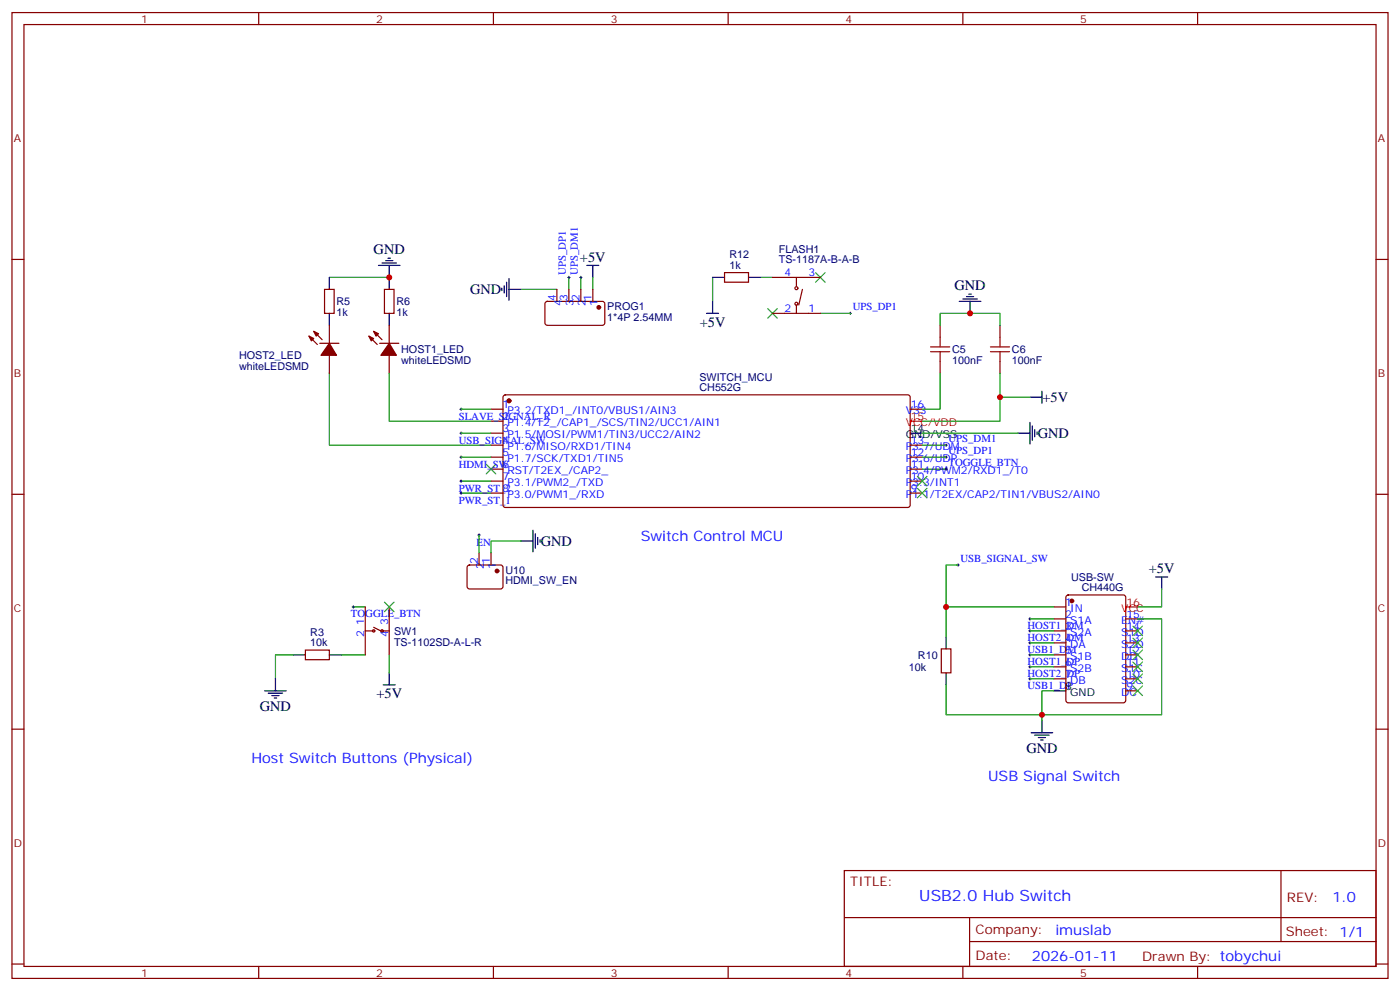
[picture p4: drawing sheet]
<svg xmlns="http://www.w3.org/2000/svg" width="412mm" height="292mm" viewBox="0 0 412 292" stroke-linecap="round" stroke-linejoin="round" font-family="sans-serif">
<g fill="none" stroke="#870000" stroke-width=".35">
<path d="M3.5 3.7h405.4v284.3h-405.4zM7.1 7.2h398.2v277.3h-398.2zM76.2 3.7v3.5M145.3 3.7v3.5M214.5 3.7v3.5M283.6 3.7v3.5M352.8 3.7v3.5M3.5 76.4h3.6M405.3 76.4h3.6M91 99l2.5 2.4M92.4 97.5l2.5 2.5M95.6 85.2h2.8v7.1h-2.8z"/>
<path d="M97 95.8v5.3M108.7 99l2.4 2.4M110.1 97.5l2.4 2.5M113.2 85.2h2.9v7.1h-2.9zM114.7 95.8v5.3M160.7 88.9l.5-.2 16.5 .1 .5 .6-.1 5.9-.7 .5-16.5-.1-.4-.6v-5.7zM164 85.2v3.5M167.6 85.2v3.5M171.1 85.2v3.5M174.6 85.2v3.5M213.4 80.3h7.1v2.8h-7.1zM227.5 81.7h14.2"/>
<path d="M227.5 92.3h14.2M234.6 81.7v2.4M234.6 89.8v2.5M236.4 85.2l-1.1 4.6M276.9 95.8v3.5M294.6 95.8v3.5M94.2 101.1h5.6M97 104.6v5.3M111.8 101.1h5.7M114.7 104.6v5.3M148.4 116.4l.5-.2 118.8 .1 .4 .6-.1 32.1-.6 .4-118.8-.1-.4-.6v-31.8zM276.9 106.4v3.5"/>
<path d="M294.6 106.4v3.5M144.6 120.5h3.6M144.6 124h3.6M144.6 127.5h3.6M144.6 131.1h3.6M144.6 134.6h3.6M144.6 138.1h3.6M268.1 120.5h3.5M268.1 131.1h3.5M268.1 134.6h3.5M268.1 138.1h3.5M3.5 145.5h3.6"/>
<path d="M144.6 141.6h3.6M144.6 145.2h3.6M268.1 141.6h3.5M268.1 145.2h3.5M405.3 145.5h3.6M107.6 178.7v14.1M114.7 178.7v14.1M137.8 166.5l.5-.2 9.4 .1 .5 .6-.1 6-.6 .4-9.5-.1-.4-.6v-5.7zM141.1 162.8v3.5M144.6 162.8v3.5M310.4 178.7h3.6M314.2 175.4l.5-.2h16.2l.7 .4v30.6l-.5 .6-16.4 .1-.7-.5v-30.5z"/>
<path d="M90 191.4h7v2.8h-7zM107.6 185.7h2.5M110.1 184.7l2.1 1h2.5M277.3 191h2.8v7.1h-2.8zM310.4 185.7h3.6M310.4 182.2h3.6M310.4 189.3h3.6M310.4 192.8h3.6M310.4 196.3h3.6M310.4 199.8h3.6M331.6 185.7h3.5M331.6 182.2h3.5"/>
<path d="M331.6 189.3h3.5M331.6 192.8h3.5M331.6 196.3h3.5M331.6 199.8h3.5M3.5 214.7h3.6M331.6 203.4h3.5M405.3 214.7h3.6M248.7 256.3h156.6v28.2h-156.6zM377.3 256.3v20.9M248.7 270.1h156.5M285.6 277.2h119.6M285.6 270.1v14.2"/>
<path d="M3.5 283.8h3.6M76.2 284.5v3.5M145.3 284.5v3.5M214.5 284.5v3.5M283.6 284.5v3.5M352.8 284.5v3.5M405.3 283.8h3.6"/>
<circle cx="234.6" cy="89.4" r=".44"/>
<circle cx="234.6" cy="84.8" r=".44"/>
<circle cx="110.1" cy="185.7" r=".35"/>
<circle cx="112.5" cy="185.7" r=".35"/>
</g>
<g fill="none" stroke="#008700" stroke-width=".35">
<path d="M97 81.7h17.7M153.5 85.2h10.5M167.6 81.7v3.5M171.1 81.7v3.5M174.6 81.7v3.5M209.9 81.7v7M224 81.7h3.5M241.7 92.3h8.8M276.9 95.8v-3.5h17.7v3.5M97 109.9v21.2h47.6M114.7 109.9v14.1h29.9M276.9 109.9v10.6h-5.3"/>
<path d="M294.6 109.9v14.1h-23M294.6 116.9h8.8M135.8 134.6h8.8M135.8 127.5h8.8M135.8 120.5h8.8M271.6 138.1h7.1M271.6 131.1h7.1M271.6 134.6h7.1M271.6 127.5h28.3M135.8 141.6h8.8M135.8 145.2h8.8M141.1 157.5v5.3"/>
<path d="M153.5 159.3h-8.9v3.5M104.1 178.7h3.5M282.2 166.3h-3.5v12.4M310.4 178.7h-31.7v8.8M342.2 173.4v5.3h-7.1M86.4 192.8h-5.3v7M100.5 192.8h7.1M114.7 192.8v5.3M303.4 192.8h7M303.4 182.2h7M303.4 189.3h7M303.4 199.8h7"/>
<path d="M303.4 185.7h7M303.4 196.3h7M335.1 182.2h7.1v28.2h-63.5v-8.8M310.4 203.4h-3.5v8.8"/>
</g>
<g fill="#870000" stroke="#870000" stroke-width=".35">
<path d="M92.4 97.5l1.4 .7-.7 .8z"/>
<path d="M91 99l1.4 .7-.7 .7z"/>
<path d="M97 101.1l2.1 3.5h-4.6z"/>
<path d="M110.1 97.5l1.4 .7-.7 .8z"/>
<path d="M108.7 99l1.4 .7-.7 .7z"/>
<path d="M114.7 101.1l2.1 3.5h-4.6z"/>
<circle cx="176.4" cy="90.5" r=".53"/>
<circle cx="149.9" cy="118" r=".53"/>
<circle cx="315.7" cy="176.9" r=".53"/>
<circle cx="146.4" cy="168.1" r=".53"/>
</g>
<g fill="none" stroke="#000" stroke-width=".35">
<path d="M111.5 78.1h6.3M112.5 77.4h4.3M113.6 76.7h2.1M114.3 76h.7M114.7 78.1v7.1M172.9 78.1h3.5M174.6 78.1v3.6M97 81.7v3.5M97 92.3v3.5M114.7 92.3v3.5M147.8 84.8v.7M148.5 84.1v2.2"/>
<path d="M149.2 83.1v4.2M149.9 85.2h3.6M149.9 82v6.4M208.1 92.3h3.6M209.9 81.7h3.5M209.9 88.7v3.6M220.5 81.7h3.5M282.6 88.7h6.3M283.6 88h4.3M284.7 87.3h2.1M285.4 86.6h.7M285.8 88.7v3.6"/>
<path d="M303.4 116.9h3.5M306.9 115.2v3.5M268.1 127.5h3.5M299.9 127.5h3.5M303.4 124.4v6.3M304.1 125.4v4.2M304.8 126.5v2.1M305.5 127.2v.7M153.5 159.3h3.5M157 156.1v6.4M157.7 157.2v4.2M158.4 158.2v2.1"/>
<path d="M159.1 158.9v.7M340.4 169.9h3.6M342.2 169.9v3.5M81.1 199.8v3.6M86.4 192.8h3.6M97 192.8h3.5M114.7 198.1v3.5M278.7 187.5v3.5M278.7 198.1v3.5M78 203.4h6.3M79 204.1h4.3M80.1 204.8h2.1"/>
<path d="M80.8 205.5h.7M112.9 201.6h3.5M303.7 215.7h6.4M304.8 216.4h4.2M305.9 217.1h2.1M306.6 217.8h.7M306.9 212.2v3.5M310.4 203.4h3.6"/>
</g>
<g fill="none" stroke="#000" stroke-width=".29">
<path d="M167.2 81.7h.7M167.6 81.3v.7M170.7 81.7h.7M171.1 81.3v.7M250.1 92.3h.7M250.5 91.9v.7M135.5 134.6h.7M135.5 127.5h.7M135.5 120.5h.7M135.8 120.1v.7M135.8 127.2v.7M135.8 134.2v.7"/>
<path d="M278.3 134.6h.7M278.3 131.1h.7M278.3 138.1h.7M278.7 130.7v.7M278.7 134.2v.7M278.7 137.8v.7M135.5 145.2h.7M135.5 141.6h.7M135.8 141.3v.7M135.8 144.8v.7M140.8 157.5h.7M141.1 157.2v.7"/>
<path d="M103.7 178.7h.7M104.1 178.3v.7M281.9 166.3h.7M282.2 166v.7M303 196.3h.7M303 192.8h.7M303 185.7h.7M303 182.2h.7M303 199.8h.7M303 189.3h.7M303.4 181.9v.7M303.4 185.4v.7"/>
<path d="M303.4 188.9v.7M303.4 192.4v.7M303.4 196v.7M303.4 199.5v.7"/>
</g>
<g fill="none" stroke="#3c3" stroke-width=".35">
<path d="M226.1 90.8l2.9 2.9M229 90.8l-2.9 2.9M240.2 80.3l2.9 2.8M243.1 80.3l-2.9 2.8M143.2 136.7l2.8 2.8M146 136.7l-2.8 2.8M270.2 143.8l2.8 2.8M270.2 140.2l2.8 2.9M273 143.8l-2.8 2.8M273 140.2l-2.8 2.9M113.2 177.3l2.9 2.8M116.1 177.3l-2.9 2.8"/>
<path d="M333.7 184.3l2.8 2.8M333.7 187.9l2.8 2.8M333.7 191.4l2.8 2.8M333.7 194.9l2.8 2.8M333.7 198.4l2.8 2.9M336.5 184.3l-2.8 2.8M336.5 187.9l-2.8 2.8M336.5 191.4l-2.8 2.8M336.5 194.9l-2.8 2.8M336.5 198.4l-2.8 2.9M333.7 202l2.8 2.8M336.5 202l-2.8 2.8"/>
</g>
<path d="M268.1 124h3.5M331.6 178.7h3.5" fill="none" stroke="#f00" stroke-width=".35"/>
<path d="M276.9 99.3v2.8M294.6 99.3v2.8M274.1 102.1h5.7M274.1 103.5h5.7M276.9 103.5v2.9M291.7 102.1h5.7M291.7 103.5h5.7M294.6 103.5v2.9" fill="none" stroke="#a10000" stroke-width=".35"/>
<g fill="#c00">
<circle cx="114.7" cy="81.7" r=".88"/>
<circle cx="294.6" cy="116.9" r=".88"/>
<circle cx="285.8" cy="92.3" r=".88"/>
<circle cx="306.9" cy="210.4" r=".88"/>
<circle cx="278.7" cy="178.7" r=".88"/>
</g>
<text font-size="4.6" fill="#00f" x="270.8" y="265.3">USB2.0 Hub Switch</text>
<g font-size="4.2">
<text x="110.1" y="74.9">GND</text>
<text x="170.8" y="77">+5V</text>
<text x="138.5" y="86.6">GND</text>
<text x="281.2" y="85.5">GND</text>
<text x="206.1" y="96.2">+5V</text>
<text x="307.1" y="118.4">+5V</text>
<text x="305.7" y="129">GND</text>
<text x="159.3" y="160.7">GND</text>
<text x="338.4" y="168.8">+5V</text>
<text x="76.6" y="209.5">GND</text>
<text x="110.9" y="205.6">+5V</text>
<text x="302.3" y="221.8">GND</text>
</g>
<g font-size="4.2" fill="#00f">
<text x="188.7" y="159.3">Switch Control MCU</text>
<text x="74.1" y="224.5">Host Switch Buttons (Physical)</text>
<text x="291" y="229.8">USB Signal Switch</text>
<text x="392.5" y="265.6">1.0</text>
<text x="310.9" y="275.1">imuslab</text>
<text x="304" y="282.9">2026-01-11</text>
</g>
<g font-size="3.9" fill="#800">
<text x="250.5" y="260.9">TITLE:</text>
<text x="379.1" y="265.6">REV:</text>
<text x="287.4" y="275.1">Company:</text>
<text x="378.7" y="275.7">Sheet: 1/1</text>
<text x="287.4" y="282.8">Date:</text>
<text x="336.4" y="282.8">Drawn By: tobychui</text>
</g>
<g font-size="3.2" fill="#800">
<text x="41.6" y="6.7">1</text>
<text x="110.8" y="6.7">2</text>
<text x="179.9" y="6.7">3</text>
<text x="249.1" y="6.7">4</text>
<text x="318.2" y="6.7">5</text>
<text x="4.1" y="41.8">A</text>
<text x="405.9" y="41.8">A</text>
<text x="4.1" y="110.9">B</text>
<text x="405.9" y="110.9">B</text>
<text x="4.1" y="180.1">C</text>
<text x="405.9" y="180.1">C</text>
<text x="4.1" y="249.2">D</text>
<text x="405.9" y="249.2">D</text>
<text x="41.6" y="287.5">1</text>
<text x="110.8" y="287.5">2</text>
<text x="179.9" y="287.5">3</text>
<text x="249.1" y="287.5">4</text>
<text x="318.2" y="287.5">5</text>
</g>
<g font-size="3.2" fill="#000080">
<text x="214.9" y="76.1">R12</text>
<text x="229.4" y="77.5">TS-1187A-B-A-B</text>
<text x="229.4" y="74.4">FLASH1</text>
<text x="214.9" y="79.2">1k</text>
<text x="99.1" y="89.8">R5</text>
<text x="116.8" y="89.8">R6</text>
<text x="99.1" y="93">1k</text>
<text x="116.8" y="93">1k</text>
<text x="178.9" y="94.5">1*4P 2.54MM</text>
<text x="178.9" y="91.3">PROG1</text>
<text x="70.4" y="105.7">HOST2_LED</text>
<text x="118.2" y="107.1">whiteLEDSMD</text>
<text x="118.2" y="104">HOST1_LED</text>
<text x="280.5" y="107.2">100nF</text>
<text x="280.5" y="103.9">C5</text>
<text x="298.1" y="107.2">100nF</text>
<text x="298.1" y="103.9">C6</text>
<text x="70.4" y="108.9">whiteLEDSMD</text>
<text x="206" y="112.1">SWITCH_MCU</text>
<text x="206" y="115.2">CH552G</text>
<text x="148.9" y="172.1">HDMI_SW_EN</text>
<text x="148.9" y="168.9">U10</text>
<text x="315.5" y="171">USB-SW</text>
<text x="318.6" y="173.9">CH440G</text>
<text x="91.4" y="190.3">10k</text>
<text x="91.4" y="187.1">R3</text>
<text x="116.1" y="190.1">TS-1102SD-A-L-R</text>
<text x="116.1" y="186.9">SW1</text>
<text x="267.8" y="197.4">10k</text>
<text x="270.4" y="193.9">R10</text>
</g>
<g font-size="3.2" fill="#00f">
<text x="166.7" y="81" transform="rotate(-90 166.7 81)">UPS_DP1</text>
<text x="170.2" y="81" transform="rotate(-90 170.2 81)">UPS_DM1</text>
<text x="231.1" y="81.3">4</text>
<text x="238.1" y="81.3">3</text>
<text x="163.7" y="88.5" transform="rotate(-90 163.7 88.5)">4</text>
<text x="167.2" y="88.5" transform="rotate(-90 167.2 88.5)">3</text>
<text x="170.7" y="88.5" transform="rotate(-90 170.7 88.5)">2</text>
<text x="174.3" y="88.5" transform="rotate(-90 174.3 88.5)">1</text>
<text x="165.5" y="90" transform="rotate(-90 165.5 90)">4</text>
<text x="169" y="90" transform="rotate(-90 169 90)">3</text>
<text x="172.5" y="90" transform="rotate(-90 172.5 90)">2</text>
<text x="176" y="90" transform="rotate(-90 176 90)">1</text>
<text x="231.1" y="91.9">2</text>
<text x="238.1" y="91.9">1</text>
<text x="251.2" y="91.4">UPS_DP1</text>
<text x="135.1" y="123.6">SLAVE_SIGNAL_R</text>
<text x="148" y="120.1">1</text>
<text x="148" y="123.6">2</text>
<text x="149.5" y="121.9">P3.2/TXD1_/INT0/VBUS1/AIN3</text>
<text x="149.5" y="125.4">P1.4/T2_/CAP1_/SCS/TIN2/UCC1/AIN1</text>
<text x="266.8" y="121.9">V33</text>
<text x="268.3" y="120.1">16</text>
<text x="135.1" y="130.6">USB_SIGNAL_SW</text>
<text x="148" y="127.2">3</text>
<text x="148" y="130.7">4</text>
<text x="149.5" y="128.9">P1.5/MOSI/PWM1/TIN3/UCC2/AIN2</text>
<text x="268.3" y="130.7">13</text>
<text x="279.4" y="130.2">UPS_DM1</text>
<text x="135.1" y="137.7">HDMI_SW</text>
<text x="148" y="134.2">5</text>
<text x="148" y="137.8">6</text>
<text x="149.5" y="132.5">P1.6/MISO/RXD1/TIN4</text>
<text x="149.5" y="136">P1.7/SCK/TXD1/TIN5</text>
<text x="266.8" y="136">P3.6/UDP</text>
<text x="266.8" y="132.5">P3.7/UDM</text>
<text x="268.3" y="137.8">11</text>
<text x="268.3" y="134.2">12</text>
<text x="279.4" y="133.7">UPS_DP1</text>
<text x="279.4" y="137.2">TOGGLE_BTN</text>
<text x="148" y="141.3">7</text>
<text x="149.5" y="139.5">RST/T2EX_/CAP2_</text>
<text x="149.5" y="143.1">P3.1/PWM2_/TXD</text>
<text x="266.8" y="143.1">P3.3/INT1</text>
<text x="266.8" y="139.5">P3.4/PWM2/RXD1_/T0</text>
<text x="268.3" y="141.3">10</text>
<text x="135.1" y="148.3">PWR_ST_1</text>
<text x="135.1" y="144.7">PWR_ST_2</text>
<text x="148" y="144.8">8</text>
<text x="149.5" y="146.6">P3.0/PWM1_/RXD</text>
<text x="266.8" y="146.6">P1.1/T2EX/CAP2/TIN1/VBUS2/AIN0</text>
<text x="268.3" y="144.8">9</text>
<text x="140.4" y="160.6">EN</text>
<text x="140.8" y="166.2" transform="rotate(-90 140.8 166.2)">2</text>
<text x="142.5" y="167.6" transform="rotate(-90 142.5 167.6)">2</text>
<text x="144.3" y="166.2" transform="rotate(-90 144.3 166.2)">1</text>
<text x="146" y="167.6" transform="rotate(-90 146 167.6)">1</text>
<text x="282.9" y="165.4">USB_SIGNAL_SW</text>
<text x="313.8" y="178.3">1</text>
<text x="103.4" y="181.8">TOGGLE_BTN</text>
<text x="107.2" y="184" transform="rotate(-90 107.2 184)">1</text>
<text x="114.3" y="184" transform="rotate(-90 114.3 184)">3</text>
<text x="302.7" y="185.3">HOST1_DM</text>
<text x="313.8" y="181.9">2</text>
<text x="313.8" y="185.4">3</text>
<text x="315.3" y="180.1">IN</text>
<text x="315.3" y="183.6">S1A</text>
<text x="330.3" y="183.6">EN#</text>
<text x="331.8" y="185.4">14</text>
<text x="331.8" y="181.9">15</text>
<text x="107.2" y="187.5" transform="rotate(-90 107.2 187.5)">2</text>
<text x="114.3" y="187.5" transform="rotate(-90 114.3 187.5)">4</text>
<text x="302.7" y="188.8">HOST2_DM</text>
<text x="313.8" y="188.9">4</text>
<text x="315.3" y="187.1">S2A</text>
<text x="315.3" y="190.7">DA</text>
<text x="330.3" y="190.7">S2D</text>
<text x="330.3" y="187.1">S1D</text>
<text x="331.8" y="188.9">13</text>
<text x="302.7" y="195.9">HOST1_DP</text>
<text x="302.7" y="192.4">USB1_DM</text>
<text x="313.8" y="192.4">5</text>
<text x="313.8" y="196">6</text>
<text x="315.3" y="194.2">S1B</text>
<text x="315.3" y="197.7">S2B</text>
<text x="330.3" y="197.7">S1C</text>
<text x="330.3" y="194.2">DD</text>
<text x="331.8" y="196">11</text>
<text x="331.8" y="192.4">12</text>
<text x="302.7" y="199.4">HOST2_DP</text>
<text x="302.7" y="203">USB1_DP</text>
<text x="313.8" y="199.5">7</text>
<text x="315.3" y="201.3">DB</text>
<text x="330.3" y="201.3">S2C</text>
<text x="331.8" y="203">9</text>
<text x="331.8" y="199.5">10</text>
<text x="330.3" y="204.8">DC</text>
</g>
<g font-size="3.2" fill="#f00">
<text x="266.8" y="125.4">VCC/VDD</text>
<text x="268.3" y="123.6">15</text>
<text x="331.8" y="178.3">16</text>
<text x="330.3" y="180.1">VCC</text>
</g>
<g font-size="3.2">
<text x="266.8" y="128.9">GND/VSS</text>
<text x="268.3" y="127.2">14</text>
<text x="313.8" y="203">8</text>
<text x="315.3" y="204.8">GND</text>
</g>
</svg>
